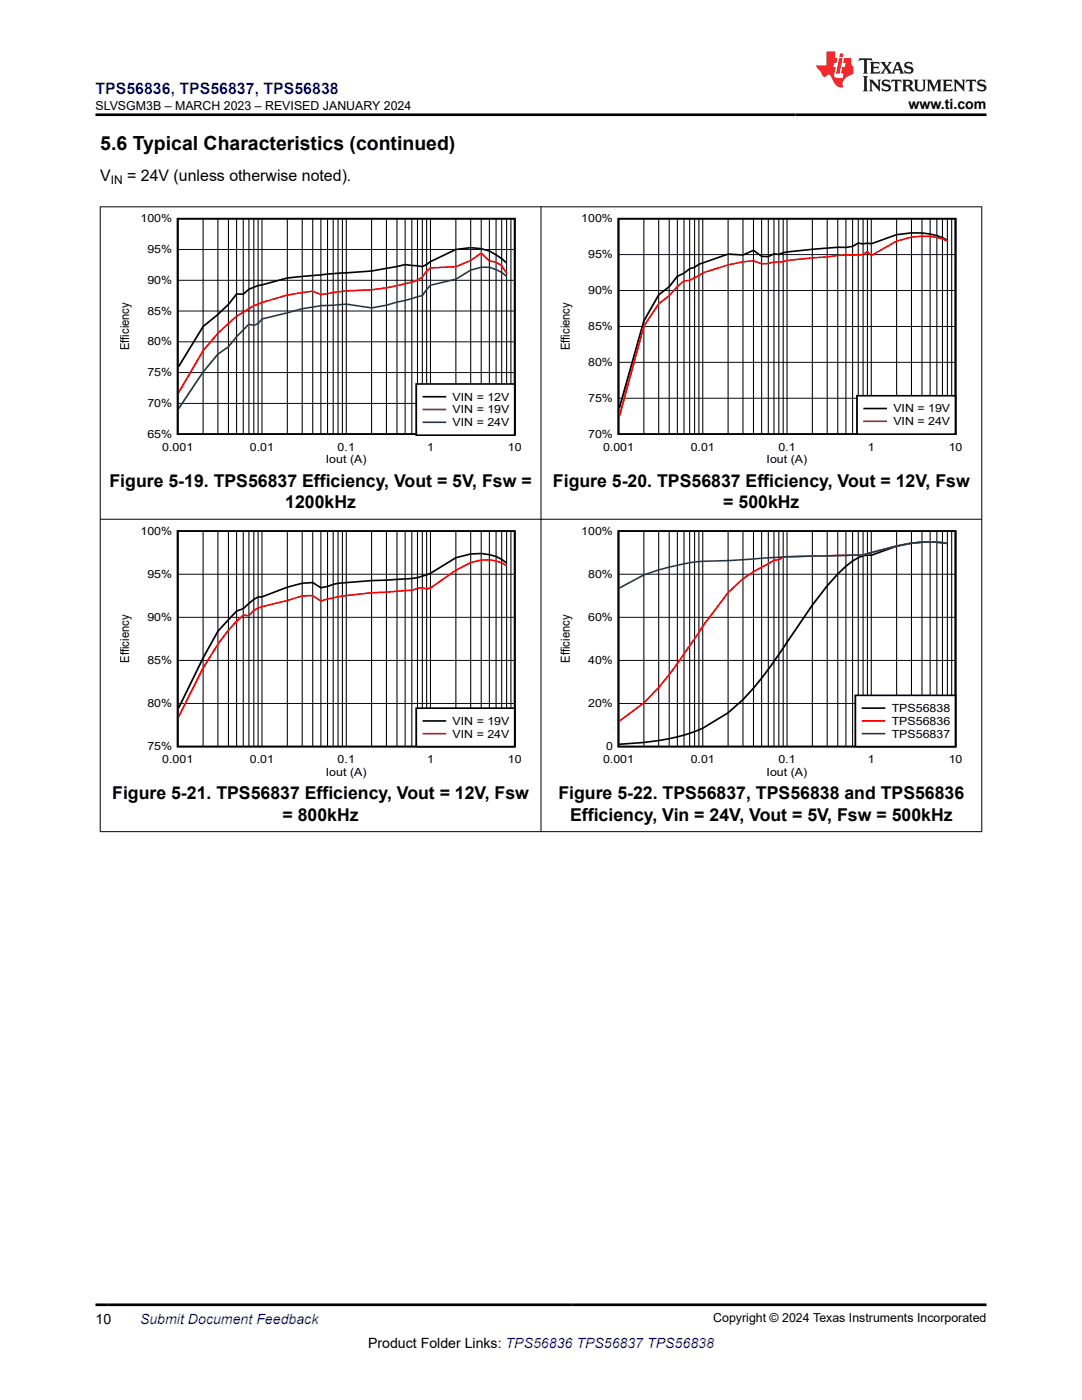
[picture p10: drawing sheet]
<svg xmlns="http://www.w3.org/2000/svg" width="216mm" height="279mm" viewBox="0 0 216 279" stroke-linecap="round" stroke-linejoin="round" font-family="sans-serif">
<path d="M35.5 43.6h67.2v43h-67.2zM101.1 52.5a9.8 9.8 0 0 0-10.1-2.7l-5.1 2.4-1.6 1-3.5-.4a55.1 55.1 0 0 1-13.3 1.7l-10.2 1-5.8 1.5-1.8 .7-1.2 1h-1.3l-1.6 2-2.1 2.1-3 2.4-4.9 8" fill="none" stroke="#000" stroke-width=".34"/>
<g fill="none" stroke="#000" stroke-width=".2">
<path d="M35.5 55.9h67.2M35.5 49.8h67.2M40.5 43.6v43.1M43.5 43.6v43.1M45.6 43.6v43.1M47.2 43.6v43.1M48.5 43.6v43.1M49.7 43.6v43.1M50.6 43.6v43.1M51.5 43.6v43.1M52.3 43.6v43.1M57.3 43.6v43.1"/>
<path d="M60.3 43.6v43.1M62.4 43.6v43.1M64 43.6v43.1M65.4 43.6v43.1M66.5 43.6v43.1M67.5 43.6v43.1M68.3 43.6v43.1M69.1 43.6v43.1M74.1 43.6v43.1M77.1 43.6v43.1M79.2 43.6v43.1M80.8 43.6v43.1"/>
<path d="M82.2 43.6v43.1M83.3 43.6v43.1M84.3 43.6v43.1M85.1 43.6v43.1M85.9 43.6v43.1M91 43.6v43.1M93.9 43.6v43.1M96 43.6v43.1M97.6 43.6v43.1M99 43.6v43.1M100.1 43.6v43.1M101.1 43.6v43.1"/>
<path d="M101.9 43.6v43.1M35.5 74.4h67.2M35.5 68.2h67.2M35.5 62.1h67.2M35.5 80.5h67.2"/>
</g>
<path d="M101.1 54.5l-1-1.5-1.1-.7-1.4-.2-1.6-1.6-2.1 1.5-2.9 1.2-5.1 .3-.8 .6a5.1 5.1 0 0 1-4.3 2.5 46.3 46.3 0 0 1-12.5 1.5l-4.3 .7-1.6-.7a30.6 30.6 0 0 0-12.7 3.5l-2.5 1.5-1.6 1.5-2.1 1.9-3 3.5-4.9 8.4" fill="none" stroke="#f00" stroke-width=".34"/>
<path d="M101.1 55.1a6.8 6.8 0 0 0-5.1-1.8l-2.1 .6-2.9 1.8-5.1 1.2-1.6 2.1-3.5 1-3.7 .9-3 .6-5-.8-2.6 .2a24 24 0 0 0-6.2 .7l-8 2.1-.8 .9-.9 .3-.9-.2-2.5 2.5-1.6 2-2.1 1.5-3 3.5-4.9 7.4" fill="none" stroke="#156" stroke-width=".34"/>
<path d="M83.1 76.6h19.6v10.3h-19.6z" fill-rule="evenodd" fill="#fff"/>
<path d="M123.4 43.6h67.3v43h-67.3zM189 47.9a14.4 14.4 0 0 0-10.1-1.1l-5.1 1.9-.7-.2-.9 .2-.9-.2-1.2 .7-1.3 .2a91.3 91.3 0 0 0-12.5 1l-.9 .4-1-.1-1.1 .5h-1.3l-1.6-1.2-2.1 .9-3-.2-5.8 2-.9 .7-1 .2-1.1 .9-1.3 .6-1.7 2.1-2.1 1.6-2.9 5.3-4.9 17.4M83.1 76.6h19.6v10.3h-19.6zM84.5 79.2h4.4" fill="none" stroke="#000" stroke-width=".34"/>
<path d="M189 48.1a13.2 13.2 0 0 0-10.1 0l-5.1 2.9-.7-.8-.9 .6-.9 .1a31.5 31.5 0 0 0-6.2 .4 47.8 47.8 0 0 0-9.7 1h-1l-1.1 .3-1.3 .1-1.6-.7-2.1 .2-3 .7-5.1 1.6-2.6 1.5h-1.1l-1.3 1.2-1.7 1.8-2.1 1.6-2.9 4.5-4.9 18M84.5 81.7h4.4" fill="none" stroke="#f00" stroke-width=".34"/>
<path d="M84.5 84.3h4.4" fill="none" stroke="#156" stroke-width=".34"/>
<g fill="none" stroke="#000" stroke-width=".2">
<path d="M123.4 58h67.3M123.4 50.8h67.3M128.5 43.6v43.1M131.4 43.6v43.1M133.5 43.6v43.1M135.2 43.6v43.1M136.5 43.6v43.1M137.6 43.6v43.1M138.6 43.6v43.1M139.5 43.6v43.1M140.2 43.6v43.1M145.3 43.6v43.1"/>
<path d="M148.3 43.6v43.1M150.4 43.6v43.1M152 43.6v43.1M153.3 43.6v43.1M154.4 43.6v43.1M155.4 43.6v43.1M156.3 43.6v43.1M157 43.6v43.1M162.1 43.6v43.1M165.1 43.6v43.1M167.2 43.6v43.1M168.8 43.6v43.1"/>
<path d="M170.1 43.6v43.1M171.3 43.6v43.1M172.2 43.6v43.1M173.1 43.6v43.1M173.8 43.6v43.1M178.9 43.6v43.1M181.9 43.6v43.1M184 43.6v43.1M185.6 43.6v43.1M186.9 43.6v43.1M188.1 43.6v43.1M189 43.6v43.1"/>
<path d="M189.9 43.6v43.1M123.4 79.5h67.3M123.4 72.3h67.3M123.4 65.2h67.3"/>
</g>
<path d="M171 79h19.7v7.6h-19.7z" fill-rule="evenodd" fill="#fff"/>
<path d="M171 79h19.7v7.6h-19.7zM172.5 81.5h4.3M35.5 106h67.2v43h-67.2zM101.1 112.4a8.4 8.4 0 0 0-7.2-1.8l-2.9 .7-5.1 3.1-.8 .3a14.4 14.4 0 0 1-5.9 .9l-10.1 .7a9.1 9.1 0 0 0-3.7 .7l-1.4 .3-1.6-1-2.1 .1-3 .8-5 1.9h-.8l-.9 .5-2.1 1.9-1.3 .5-3.7 4-3 5.3-4.9 10" fill="none" stroke="#000" stroke-width=".34"/>
<path d="M172.5 84.1h4.3M101.1 112.9a7.6 7.6 0 0 0-7.2-.6l-2.9 1.5-5.1 3.5-.8 .2-.8-.2-2.1 .5-3 .2a100.3 100.3 0 0 0-11.7 1.1l-2.1 .4-1.4 .5-1.6-1.1h-2.1l-3 1-5.8 1.5-.9 .4-.9 1.1-1.2-.1a36.2 36.2 0 0 0-8 10.5l-4.9 9.8" fill="none" stroke="#f00" stroke-width=".34"/>
<g fill="none" stroke="#000" stroke-width=".2">
<path d="M35.5 114.6h67.2M40.5 106v43M43.5 106v43M45.6 106v43M47.2 106v43M48.5 106v43M49.7 106v43M50.6 106v43M51.5 106v43M52.3 106v43M57.3 106v43M60.3 106v43"/>
<path d="M62.4 106v43M64 106v43M65.4 106v43M66.5 106v43M67.5 106v43M68.3 106v43M69.1 106v43M74.1 106v43M77.1 106v43M79.2 106v43M80.8 106v43M82.2 106v43"/>
<path d="M83.3 106v43M84.3 106v43M85.1 106v43M85.9 106v43M91 106v43M93.9 106v43M96 106v43M97.6 106v43M99 106v43M100.1 106v43M101.1 106v43M101.9 106v43"/>
<path d="M35.5 131.8h67.2M35.5 123.2h67.2M35.5 140.4h67.2"/>
</g>
<path d="M83.1 141.3h19.6v7.7h-19.6z" fill-rule="evenodd" fill="#fff"/>
<path d="M123.4 106h67.3v43h-67.3zM189 108.5l-.9-.2a25.9 25.9 0 0 0-14.3 2.5 5 5 0 0 0-3.7 1.2 36.3 36.3 0 0 0-8 8.8l-7.7 11.2a51.4 51.4 0 0 1-9.1 10.3l-5.1 3a35.7 35.7 0 0 1-11.7 2.9l-4.9 .3M83.1 141.3h19.6v7.7h-19.6zM84.5 143.9h4.4" fill="none" stroke="#000" stroke-width=".34"/>
<path d="M189 108.4l-.9-.1a25.9 25.9 0 0 0-9.2 .7l-5.1 1.3a7.3 7.3 0 0 1-3.7 .5l-13.8 .4-.9 .5-1 .1-1.1 .7a25.7 25.7 0 0 0-8 5.8l-5.1 6.7-2.6 3.9a70.5 70.5 0 0 1-9.1 11.4l-4.9 3.6M84.5 146.4h4.4" fill="none" stroke="#f00" stroke-width=".34"/>
<g fill="none" stroke="#000" stroke-width=".2">
<path d="M123.4 114.6h67.3M128.5 106v43M131.4 106v43M133.5 106v43M135.2 106v43M136.5 106v43M137.6 106v43M138.6 106v43M139.5 106v43M140.2 106v43M145.3 106v43M148.3 106v43"/>
<path d="M150.4 106v43M152 106v43M153.3 106v43M154.4 106v43M155.4 106v43M156.3 106v43M157 106v43M162.1 106v43M165.1 106v43M167.2 106v43M168.8 106v43M170.1 106v43"/>
<path d="M171.3 106v43M172.2 106v43M173.1 106v43M173.8 106v43M178.9 106v43M181.9 106v43M184 106v43M185.6 106v43M186.9 106v43M188.1 106v43M189 106v43M189.9 106v43"/>
<path d="M123.4 131.8h67.3M123.4 123.2h67.3M123.4 140.4h67.3"/>
</g>
<path d="M189 108.4l-.9-.1a25.9 25.9 0 0 0-9.2 .7l-5.1 1.3a7.3 7.3 0 0 1-3.7 .5l-13.1 .3-11.7 .8-5.1 .1a45 45 0 0 0-11.7 2.7l-4.9 2.7" fill="none" stroke="#156" stroke-width=".34"/>
<path d="M170.7 138.8h20v10.2h-20z" fill-rule="evenodd" fill="#fff"/>
<path d="M170.7 138.8h20v10.2h-20zM172.1 141.3h4.4" fill="none" stroke="#000" stroke-width=".34"/>
<path d="M172.1 143.9h4.4" fill="none" stroke="#f00" stroke-width=".34"/>
<path d="M172.1 146.4h4.4" fill="none" stroke="#156" stroke-width=".34"/>
<path d="M19.9 41.3h176.1M20 41.2v124.8M107.9 41.2v124.8M195.9 41.2v124.8M19.9 103.6h176.1M19.9 166h176.1" fill="none" stroke="#000" stroke-width=".2"/>
<path d="M171.5 11.6l-.2 .6 .5-.2h.6v.1v2.2l-.2 .4h1l-.2-.4v-2.2v-.1h.5l.5 .2-.1-.6zM173.6 12.4l.2 .3v1.6l-.2 .4h1.9l.1-.6a1.08 1.08 0 0 1-1.3 .2v-.7h.6l.4 .2v-.7l-.4 .2h-.6v-.5l.2-.2a1 1 0 0 1 1 .3l-.1-.5zM175.7 12.4l.9 1.1-1 1.2h.9l-.2-.2 .5-.8 .4 .8-.2 .2h1.6l-.2-.2 .2-.5h.9l.1 .5-.1 .2h.9l-.2-.4-.8-1.9h-.5l-.9 2.1-.9-1.1 .9-1h-.8l.2 .2-.4 .6-.4-.6 .2-.2zM179 12.8l.4 1h-.7zM180.7 12.5a.65 .65 0 0 0-.2 .7 .65 .65 0 0 0 .6 .5l.6 .1 .1 .3a.79 .79 0 0 1-.7 .4 .79 .79 0 0 1-.7-.5l.1 .7 .2-.1a.93 .93 0 0 0 1.1 0 .93 .93 0 0 0 .4-.9 1.46 1.46 0 0 0-1.2-.6l-.1-.3a1.09 1.09 0 0 1 1.2 .2l-.2-.6-.1 .1-.5-.2zM172.2 15.2l.2 .4v2.2l-.2 .4h1l-.2-.4v-2.2l.2-.4zM173.4 15.9l.2 .4v1.5l-.2 .4h.8l-.3-.4 .1-1.3 1.6 1.8v-2l.2-.4h-.7l.1 .2 .1 1.1-1.2-1.3zM176.2 16a.65 .65 0 0 0-.2 .8 .65 .65 0 0 0 .6 .4l.6 .2 .1 .2a.79 .79 0 0 1-.7 .4 .79 .79 0 0 1-.7-.5l.1 .7 .2-.1a.93 .93 0 0 0 1.1 .1 .93 .93 0 0 0 .4-1 1.46 1.46 0 0 0-1.2-.5l-.1-.4a1.09 1.09 0 0 1 1.2 .2l-.1-.6-.2 .1-.5-.1zM177.9 15.9l-.1 .6a.63 .63 0 0 1 .8-.3v1.6l-.3 .4h1l-.2-.4v-1.6a.66 .66 0 0 1 .8 .3l-.1-.6zM180 15.9l.2 .4v1.5l-.2 .4h1l-.2-.2-.1-.7h.5l.1 .2a.79 .79 0 0 0 1.2 .6l-1-.9a.61 .61 0 0 0 .6-.6 .61 .61 0 0 0-.5-.7zM180.8 16.2h.1a.47 .47 0 0 1 .5 .1 .47 .47 0 0 1 .1 .5l-.1 .1-.7 .1zM182.3 15.9l.2 .2a2.27 2.27 0 0 0 .4 2 1.04 1.04 0 0 0 1.7-.7v-1.3l.2-.2h-.8l.2 .4v1.1a.6 .6 0 0 1-.6 .6 .6 .6 0 0 1-.6-.6v-1.1l.3-.4zM184.9 15.9l.2 .4v1.5l-.2 .4h.8l-.3-.4v-1.4l.9 1.9 .9-1.9v1.4l-.3 .4h1l-.2-.4v-1.5l.2-.4h-.8l-.7 1.5-.6-1.5zM188.1 15.9l.2 .4v1.5l-.2 .4h1.9l.1-.6a1.09 1.09 0 0 1-1.3 .2v-.7h.6l.4 .2v-.6l-.4 .2h-.6v-.6l.2-.1a1.01 1.01 0 0 1 1 .3l-.1-.6zM190.2 15.9l.3 .4v1.5l-.3 .4h.8l-.2-.4v-1.3l1.6 1.8v-2l.2-.4h-.7l.2 .2v1.1l-1.2-1.3zM192.8 15.9l-.1 .6a.63 .63 0 0 1 .8-.3v1.6l-.3 .4h1l-.2-.4v-1.6a.66 .66 0 0 1 .8 .3l-.1-.6zM195.2 16a.65 .65 0 0 0-.2 .8 .65 .65 0 0 0 .6 .4l.6 .2 .2 .2a.79 .79 0 0 1-.7 .4 .79 .79 0 0 1-.7-.5l.1 .7 .2-.1a.93 .93 0 0 0 1 .1 .93 .93 0 0 0 .5-1 1.46 1.46 0 0 0-1.3-.5v-.4a1.09 1.09 0 0 1 1.2 .2l-.2-.6-.2 .1-.5-.1z" fill="#231f20"/>
<path d="M164.9 10.3v2.7h-2l.1 .4 .8 1a.95 .95 0 0 0 1 .9 .59 .59 0 0 1 .5-.4 .59 .59 0 0 1 .5 .3l.4 .8a1.59 1.59 0 0 0 2.1 1.4 1.61 1.61 0 0 1 1-2.3l1-.3-.1-1.5a1.59 1.59 0 0 1-.3-1.7h-1.5l-.2 .9h.6l-.2 .9h-.5l-.2 .9v.3l.4 .1-.1 .9h-.7a.73 .73 0 0 1-1-.7l.3-1.5h-.5l.1-.9h.5l.2-.9h-.5v-1.3zM167.4 11.6l-.6 3.1h.7l.6-3.1zM167.6 10.7l-.1 .6h.7l.1-.6z" fill="#ed1c24"/>
<path d="M19 22.9h177.8M19 260.4h177.8" fill="none" stroke="#000" stroke-width=".53"/>
<text font-size="3.9" x="20" y="29.9">5.6 Typical Characteristics (continued)</text>
<g font-size="3.5">
<text x="21.9" y="97.2">Figure 5-19. TPS56837 Efficiency, Vout = 5V, Fsw =</text>
<text x="56.9" y="101.4">1200kHz</text>
<text x="110.3" y="97.2">Figure 5-20. TPS56837 Efficiency, Vout = 12V, Fsw</text>
<text x="144.3" y="101.4">= 500kHz</text>
<text x="22.4" y="159.5">Figure 5-21. TPS56837 Efficiency, Vout = 12V, Fsw</text>
<text x="111.4" y="159.5">Figure 5-22. TPS56837, TPS56838 and TPS56836</text>
<text x="56.4" y="163.8">= 800kHz</text>
<text x="113.8" y="163.8">Efficiency, Vin = 24V, Vout = 5V, Fsw = 500kHz</text>
</g>
<text font-size="3.2" fill="#00f" x="19" y="18.7">TPS56836, TPS56837, TPS56838</text>
<g font-size="3.2">
<text x="20" y="36.1">V</text>
<text x="25.4" y="36.1">= 24V (unless otherwise noted).</text>
</g>
<g font-size="2.8">
<text x="181.3" y="21.8">www.ti.com</text>
<text x="19" y="264.2">10</text>
<text x="73.4" y="269">Product Folder Links: TPS56836 TPS56837 TPS56838</text>
</g>
<text font-size="2.8" fill="#00f" x="27.9" y="264.2">Submit Document Feedback</text>
<g font-size="2.5">
<text x="19" y="21.9">SLVSGM3B – MARCH 2023 – REVISED JANUARY 2024</text>
<text x="25.8" y="69.9" transform="rotate(-90 25.8 69.9)">Efficiency</text>
<text x="113.7" y="69.9" transform="rotate(-90 113.7 69.9)">Efficiency</text>
<text x="25.8" y="132.3" transform="rotate(-90 25.8 132.3)">Efficiency</text>
<text x="113.7" y="132.3" transform="rotate(-90 113.7 132.3)">Efficiency</text>
<text x="142.3" y="263.9">Copyright © 2024 Texas Instruments Incorporated</text>
</g>
<text font-size="2.4" x="22.1" y="36.7">IN</text>
<g font-size="2.2">
<text x="28" y="44.4">100%</text>
<text x="116" y="44.4">100%</text>
<text x="29.4" y="50.5">95%</text>
<text x="117.4" y="51.5">95%</text>
<text x="29.4" y="56.7">90%</text>
<text x="117.4" y="58.7">90%</text>
<text x="29.4" y="62.8">85%</text>
<text x="117.4" y="65.9">85%</text>
<text x="29.4" y="69">80%</text>
<text x="29.4" y="75.1">75%</text>
<text x="117.4" y="73">80%</text>
<text x="29.4" y="81.2">70%</text>
<text x="90.3" y="80">VIN = 12V</text>
<text x="90.3" y="82.5">VIN = 19V</text>
<text x="117.4" y="80.2">75%</text>
<text x="178.3" y="82.3">VIN = 19V</text>
<text x="29.4" y="87.4">65%</text>
<text x="32.4" y="89.9">0.001</text>
<text x="49.9" y="89.9">0.01</text>
<text x="67.4" y="89.9">0.1</text>
<text x="85.2" y="89.9">1</text>
<text x="90.3" y="85.1">VIN = 24V</text>
<text x="101.3" y="89.9">10</text>
<text x="117.4" y="87.4">70%</text>
<text x="120.3" y="89.9">0.001</text>
<text x="137.8" y="89.9">0.01</text>
<text x="155.3" y="89.9">0.1</text>
<text x="173.2" y="89.9">1</text>
<text x="178.3" y="84.9">VIN = 24V</text>
<text x="189.3" y="89.9">10</text>
<text x="65" y="92.5">Iout (A)</text>
<text x="153" y="92.5">Iout (A)</text>
<text x="28" y="106.7">100%</text>
<text x="116" y="106.7">100%</text>
<text x="29.4" y="115.3">95%</text>
<text x="117.4" y="115.3">80%</text>
<text x="29.4" y="123.9">90%</text>
<text x="117.4" y="123.9">60%</text>
<text x="29.4" y="132.5">85%</text>
<text x="117.4" y="132.5">40%</text>
<text x="29.4" y="141.1">80%</text>
<text x="117.4" y="141.1">20%</text>
<text x="177.9" y="142.1">TPS56838</text>
<text x="29.4" y="149.7">75%</text>
<text x="90.3" y="144.7">VIN = 19V</text>
<text x="90.3" y="147.2">VIN = 24V</text>
<text x="121" y="149.7">0</text>
<text x="177.9" y="144.7">TPS56836</text>
<text x="177.9" y="147.2">TPS56837</text>
<text x="32.4" y="152.3">0.001</text>
<text x="49.9" y="152.3">0.01</text>
<text x="65" y="154.8">Iout (A)</text>
<text x="67.4" y="152.3">0.1</text>
<text x="85.2" y="152.3">1</text>
<text x="101.3" y="152.3">10</text>
<text x="120.3" y="152.3">0.001</text>
<text x="137.8" y="152.3">0.01</text>
<text x="153" y="154.8">Iout (A)</text>
<text x="155.3" y="152.3">0.1</text>
<text x="173.2" y="152.3">1</text>
<text x="189.3" y="152.3">10</text>
</g>
</svg>
